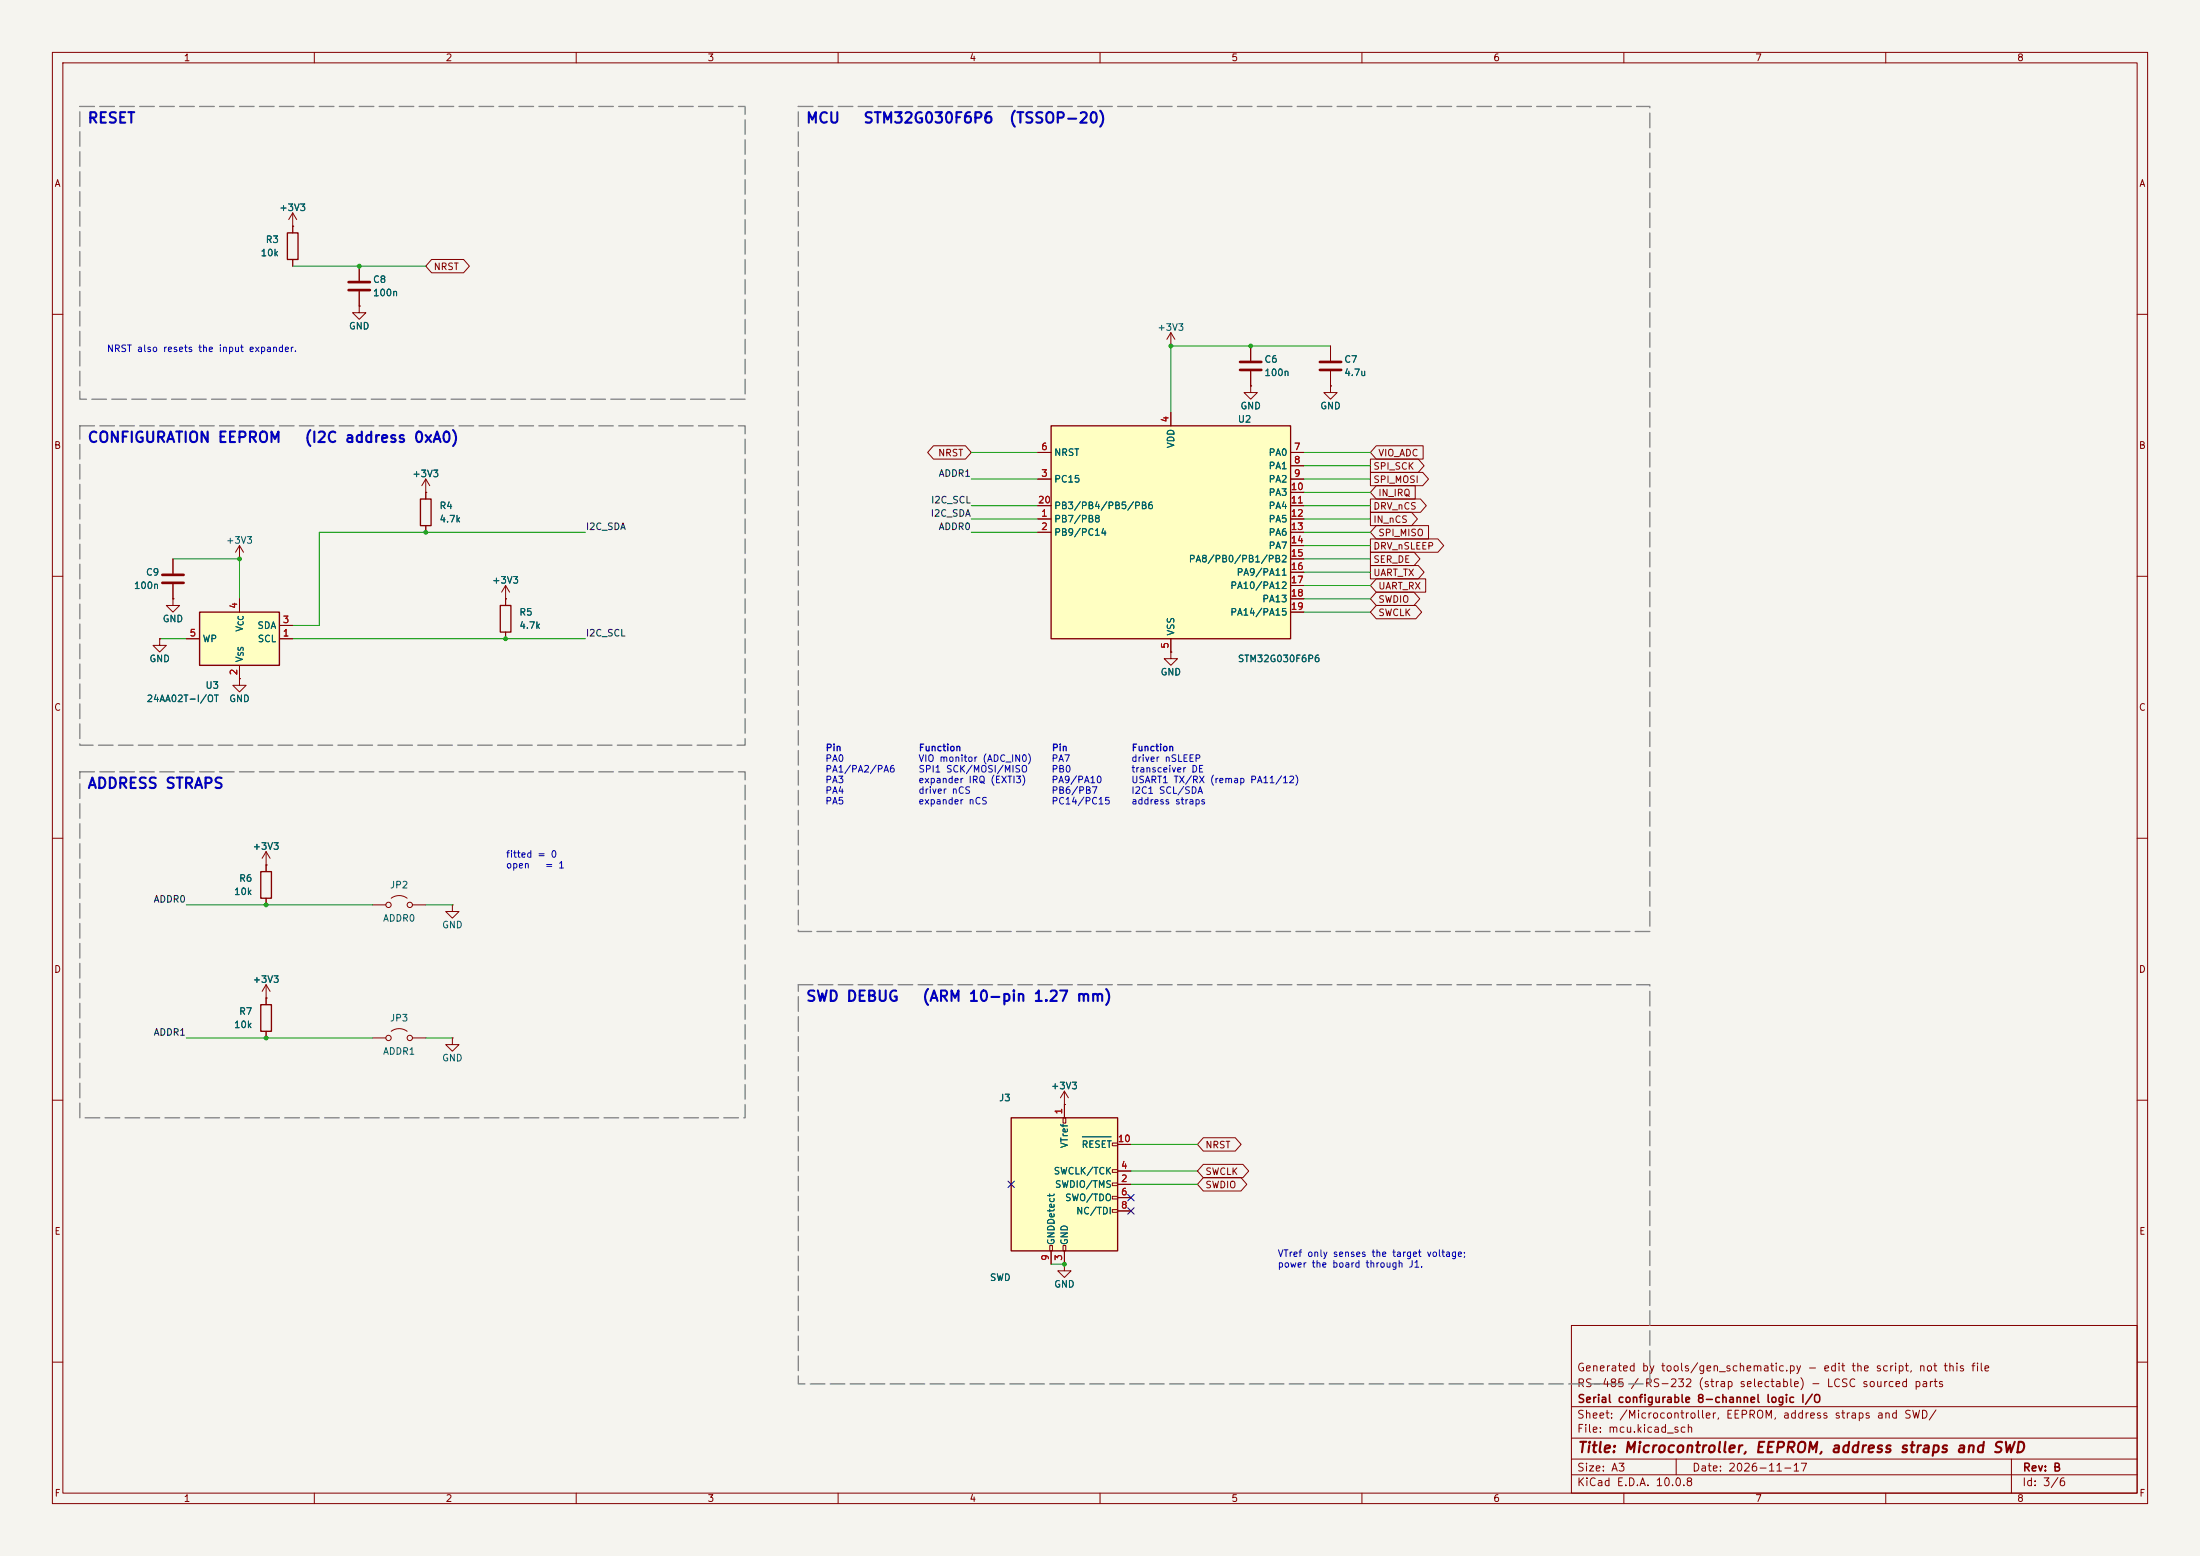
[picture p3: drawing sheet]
<svg xmlns="http://www.w3.org/2000/svg" width="420mm" height="297mm" viewBox="0 0 420 297" stroke-linecap="round" stroke-linejoin="round" font-family="sans-serif">
<path d="M0 0h420v297h-420z" fill="#f5f4ef" stroke="#f5f4ef" stroke-width=".19"/>
<g fill="none" stroke="#840000" stroke-width=".19">
<path d="M10 10h400v277h-400zM12 12h396v273h-396zM60 10v2M110 10v2M160 10v2M210 10v2M260 10v2M310 10v2M360 10v2M10 60h2M238.8 73.7v1.2h1.2l-1.2 1.3-1.3-1.3h1.3M238.8 73.7h.1"/>
<path d="M238.8 66v2.8M238.8 70.9v2.8M254 73.7v1.2h1.3l-1.3 1.3-1.3-1.3h1.3M254 73.7h.1M254 66v2.8M254 70.9v2.8M408 60h2M10 110h2M408 110h2M10 160h2M408 160h2M10 210h2"/>
<path d="M408 210h2M203.2 241.3v1.3h1.3l-1.3 1.2-1.3-1.2h1.3M203.2 241.3h.1M300 253h108v32h-108zM10 260h2M300 278.5h108M300 274.5h108M300 268.5h108M320 278.5v3M384 278.5v6.5M408 260h2M60 285v2"/>
<path d="M110 285v2M160 285v2M210 285v2M260 285v2M300 281.5h108M310 285v2M360 285v2"/>
</g>
<path d="M236.7 69.1h4.1M236.7 70.6h4.1M252 69.1h4M252 70.6h4" fill="none" stroke="#840000" stroke-width=".51"/>
<path d="M200.7 81.3h45.7v40.6h-45.7z" fill="#ffffc2"/>
<path d="M200.7 81.3h45.7v40.6h-45.7zM49.8 166.4h2v5.1h-2zM49.8 191.8h2v5.1h-2z" fill="none" stroke="#840000" stroke-width=".25"/>
<g fill="none" stroke="#840000" stroke-width=".19">
<path d="M223.5 66h.1M223.5 63.5v2.5M223.5 78.7v2.6M223.5 63.5l-.7 1.3M223.5 63.5l.8 1.3M198.1 99.1h2.6M198.1 91.4h2.6M198.1 86.4h2.6M198.1 96.5h2.6M246.4 99.1h2.5M246.4 91.4h2.5M246.4 86.4h2.5"/>
<path d="M246.4 88.9h2.5M246.4 94h2.5M246.4 96.5h2.5M198.1 101.6h2.6M246.4 101.6h2.5M246.4 104.1h2.5M246.4 106.7h2.5M246.4 109.2h2.5M246.4 111.8h2.5M246.4 114.3h2.5M246.4 116.8h2.5M223.5 124.5v1.2h1.3l-1.3 1.3-1.3-1.3h1.3"/>
<path d="M223.5 124.5h.1M223.5 121.9v2.6M50.8 165.1v1.3M50.8 171.5v1.2M50.8 190.5v1.3M50.8 196.9v1.2M203.2 210.8h.1M203.2 208.3l-.8 1.3M203.2 208.3l.8 1.3M203.2 208.3v2.5"/>
</g>
<path d="M193 213.4h20.4v25.4h-20.4z" fill="#ffffc2"/>
<path d="M54.9 44.5h2v5h-2zM80.3 95.3h2v5h-2zM95.5 115.6h2v5.1h-2zM193 213.4h20.4v25.4h-20.4z" fill="none" stroke="#840000" stroke-width=".25"/>
<g fill="none" stroke="#840000" stroke-width=".19">
<path d="M55.9 43.2h.1M55.9 40.6v3.9M55.9 49.5v1.3M55.9 40.6l-.8 1.3M55.9 40.6l.7 1.3M68.6 58.4v1.3h1.2l-1.2 1.3-1.3-1.3h1.3M68.6 58.4h.1M68.6 50.8v2.8M68.6 55.6v2.8M81.3 94h.1M81.3 91.4v3.9M81.3 91.4l-.8 1.3"/>
<path d="M81.3 91.4l.7 1.3M33 106.7v2.8M33 111.5v2.8M45.7 106.7h.1M45.7 104.1l-.7 1.3M45.7 104.1l.8 1.3M45.7 104.1v2.6M81.3 100.3v1.3M96.5 114.3v1.3M96.5 120.7v1.2M71.1 172.7h2.6M74.7 171.5a2.54 2.54 0 0 1 3 0"/>
<path d="M78.7 172.7h2.6M86.4 172.7v1.3h1.2l-1.2 1.3-1.3-1.3h1.3M86.4 172.7h.1M50.8 190.5h.1M50.8 188l-.8 1.2M50.8 188l.8 1.2M50.8 188v2.5M71.1 198.1h2.6M74.7 196.9a2.54 2.54 0 0 1 3 0M78.7 198.1h2.6M86.4 198.1v1.3h1.2l-1.2 1.3-1.3-1.3h1.3M86.4 198.1h.1"/>
<path d="M202.9 213.4h.6v1h-.6zM203.2 210.8v2.6M212.3 218.2h1.1v.5h-1.1zM213.4 218.4h2.5M200.4 237.7h.5v1.1h-.5zM200.7 238.8v2.5M202.9 237.7h.6v1.1h-.6zM203.2 238.8v2.5M212.3 223.3h1.1v.5h-1.1zM212.3 225.8h1.1v.5h-1.1zM212.3 228.3h1.1v.6h-1.1zM212.3 230.9h1.1v.5h-1.1z"/>
<path d="M213.4 226.1h2.5M213.4 223.5h2.5M213.4 228.6h2.5M213.4 231.1h2.5"/>
<circle cx="74.2" cy="172.7" r=".51"/>
<circle cx="78.2" cy="172.7" r=".51"/>
<circle cx="74.2" cy="198.1" r=".51"/>
<circle cx="78.2" cy="198.1" r=".51"/>
</g>
<path d="M206.6 217h5.5" fill="none" stroke="#006464" stroke-width=".19"/>
<path d="M66.5 53.8h4.1M66.5 55.4h4.1M31 109.7h4.1M31 111.3h4.1" fill="none" stroke="#840000" stroke-width=".51"/>
<path d="M38.1 116.8h15.2v10.2h-15.2z" fill="#ffffc2"/>
<path d="M38.1 116.8h15.2v10.2h-15.2z" fill="none" stroke="#840000" stroke-width=".25"/>
<g fill="none" stroke="#840000" stroke-width=".19">
<path d="M55.9 43.2h.1M55.9 43.2v1.3M55.9 49.5v1.3M68.6 58.4h.1M68.6 50.8v2.8M68.6 55.6v2.8M82.4 49.5h6.1l1.1 1.3-1.1 1.3h-6.1l-1.1-1.3zM223.5 78.7v2.6M238.8 73.7h.1M238.8 66v2.8M238.8 70.9v2.8M254 73.7h.1"/>
<path d="M254 66v2.8M254 70.9v2.8M81.3 94h.1M81.3 94v1.3M178.2 85.1h6.1l1.1 1.3-1.1 1.2h-6.1l-1.1-1.2zM198.1 99.1h2.6M198.1 91.4h2.6M198.1 86.4h2.6M198.1 96.5h2.6M246.4 99.1h2.5M246.4 91.4h2.5M246.4 86.4h2.5"/>
<path d="M246.4 88.9h2.5M246.4 94h2.5M246.4 96.5h2.5M261.6 95.2h9.6l1.1 1.3-1.1 1.3h-9.6zM261.6 87.6h9.2l1.1 1.3-1.1 1.3h-9.2zM261.6 90.2h10l1.1 1.2-1.1 1.3h-10zM261.6 97.8h7.9l1.1 1.3-1.1 1.2h-7.9zM262.7 85.1h9v2.5h-9l-1.1-1.2zM262.7 92.7h7.5v2.6h-7.5l-1.1-1.3zM33 114.3v1.3h1.3l-1.3 1.2-1.3-1.2h1.3M33 114.3h.1M33 106.7v2.8"/>
<path d="M33 111.5v2.8M45.7 114.3v2.5M53.3 119.4h2.6M81.3 100.3v1.3M96.5 114.3h.1M96.5 111.8l-.7 1.2M96.5 111.8l.8 1.2M96.5 111.8v3.8M198.1 101.6h2.6M246.4 101.6h2.5M246.4 104.1h2.5M246.4 106.7h2.5"/>
<path d="M246.4 109.2h2.5M246.4 111.8h2.5M246.4 114.3h2.5M246.4 116.8h2.5M261.6 102.9h12.9l1.1 1.2-1.1 1.3h-12.9zM261.6 105.4h8.4l1.1 1.3-1.1 1.3h-8.4zM261.6 107.9h9.2l1.1 1.3-1.1 1.3h-9.2zM262.7 113h7.2l1.1 1.3-1.1 1.3h-7.2l-1.1-1.3zM262.7 100.3h10v2.6h-10l-1.1-1.3zM262.7 110.5h9.5v2.5h-9.5l-1.1-1.2zM262.7 115.6h7.6l1.1 1.2-1.1 1.3h-7.6l-1.1-1.3zM30.5 121.9v1.3h1.2l-1.2 1.3-1.3-1.3h1.3"/>
<path d="M30.5 121.9h.1M35.6 121.9h2.5M45.7 129.5v1.3h1.3l-1.3 1.3-1.3-1.3h1.3M45.7 129.5h.1M45.7 127v2.5M53.3 121.9h2.6M96.5 120.7v1.2M223.5 124.5h.1M223.5 121.9v2.6M50.8 165.1h.1M50.8 162.6l-.8 1.2M50.8 162.6l.8 1.2"/>
<path d="M50.8 162.6v3.8M50.8 171.5v1.2M50.8 190.5h.1M50.8 190.5v1.3M50.8 196.9v1.2M203.2 210.8h.1M203.2 210.8v2.6M213.4 218.4h2.5M229.7 217.2h6.1l1.1 1.2-1.1 1.3h-6.1l-1.1-1.3zM200.7 238.8v2.5M203.2 238.8v2.5M213.4 226.1h2.5"/>
<path d="M213.4 223.5h2.5M213.4 228.6h2.5M213.4 231.1h2.5M229.7 222.2h7.6l1.1 1.3-1.1 1.3h-7.6l-1.1-1.3zM229.7 224.8h7.2l1.1 1.3-1.1 1.2h-7.2l-1.1-1.2zM203.2 241.3h.1"/>
</g>
<g fill="none" stroke="#009600" stroke-width=".19">
<path d="M55.9 50.8h25.4M254 66h-30.5v12.7M185.4 91.4h12.7M185.4 96.5h12.7M185.4 99.1h12.7M185.4 86.4h12.7M248.9 88.9h12.7M248.9 91.4h12.7M248.9 94h12.7M248.9 96.5h12.7M248.9 99.1h12.7M248.9 86.4h12.7"/>
<path d="M33 106.7h12.7v7.6M111.8 101.6h-50.8v17.8h-5.1M185.4 101.6h12.7M248.9 101.6h12.7M248.9 104.1h12.7M248.9 106.7h12.7M248.9 109.2h12.7M248.9 111.8h12.7M248.9 114.3h12.7M248.9 116.8h12.7M30.5 121.9h5.1M55.9 121.9h55.9"/>
<path d="M35.6 172.7h35.5M81.3 172.7h5.1M35.6 198.1h35.5M81.3 198.1h5.1M215.9 218.4h12.7M215.9 226.1h12.7M215.9 223.5h12.7M200.7 241.3h2.5"/>
</g>
<path d="M192.4 225.5l1.2 1.2M193.6 225.5l-1.2 1.2M215.3 230.5l1.2 1.2M215.3 228l1.2 1.2M216.5 230.5l-1.2 1.2M216.5 228l-1.2 1.2" fill="none" stroke="#000084" stroke-width=".19"/>
<path d="M15.2 20.3h127v55.9h-127zM152.4 20.3h162.6v157.5h-162.6zM15.2 81.3h127v60.9h-127zM15.2 147.3h127v66.1h-127zM152.4 188h162.6v76.2h-162.6z" fill="none" stroke="#848484" stroke-width=".25" stroke-dasharray="2.8 1"/>
<path d="M206.6 217h5.5" fill="none" stroke="#006464" stroke-width=".19"/>
<g fill="#009600">
<circle cx="223.5" cy="66" r=".46"/>
<circle cx="50.8" cy="198.1" r=".46"/>
<circle cx="203.2" cy="241.3" r=".46"/>
<circle cx="50.8" cy="172.7" r=".46"/>
<circle cx="238.8" cy="66" r=".46"/>
<circle cx="45.7" cy="106.7" r=".46"/>
<circle cx="96.5" cy="121.9" r=".46"/>
<circle cx="68.6" cy="50.8" r=".46"/>
<circle cx="81.3" cy="101.6" r=".46"/>
</g>
<g font-size="2" fill="#0000c2">
<text x="16.6" y="24">RESET</text>
<text x="153.7" y="24">MCU</text>
<text x="164.7" y="24">STM32G030F6P6</text>
<text x="192.5" y="24">(TSSOP-20)</text>
<text x="16.6" y="85">CONFIGURATION EEPROM</text>
<text x="58" y="85">(I2C address 0xA0)</text>
<text x="16.6" y="151">ADDRESS STRAPS</text>
<text x="153.7" y="191.7">SWD DEBUG</text>
<text x="175.9" y="191.7">(ARM 10-pin 1.27 mm)</text>
</g>
<text font-size="2" fill="#840000" x="301" y="277.8">Title: Microcontroller, EEPROM, address straps and SWD</text>
<g font-size="1.5" fill="#840000">
<text x="300.9" y="262.1">Generated by tools/gen_schematic.py - edit the script, not this file</text>
<text x="300.9" y="265.1">RS-485 / RS-232 (strap selectable) - LCSC sourced parts</text>
<text x="301" y="268.1">Serial configurable 8-channel logic I/O</text>
<text x="300.9" y="273.8">File: mcu.kicad_sch</text>
<text x="300.9" y="271.1">Sheet: /Microcontroller, EEPROM, address straps and SWD/</text>
<text x="300.9" y="281.2">Size: A3</text>
<text x="322.9" y="281.2">Date: 2026-11-17</text>
<text x="386" y="281.2">Rev: B</text>
<text x="300.9" y="284">KiCad E.D.A. 10.0.8</text>
<text x="385.9" y="284">Id: 3/6</text>
</g>
<g font-size="1.3" fill="#840000">
<text x="35" y="12">1</text>
<text x="85" y="12">2</text>
<text x="135" y="12">3</text>
<text x="185" y="12">4</text>
<text x="235" y="12">5</text>
<text x="285" y="12">6</text>
<text x="335" y="12">7</text>
<text x="385" y="12">8</text>
<text x="10.3" y="36">A</text>
<text x="408.3" y="36">A</text>
<text x="82.7" y="51.9">NRST</text>
<text x="10.2" y="86">B</text>
<text x="179" y="87.4">NRST</text>
<text x="262.1" y="90">SPI_SCK</text>
<text x="263" y="87.4">VIO_ADC</text>
<text x="408.2" y="86">B</text>
<text x="262.1" y="92.5">SPI_MOSI</text>
<text x="263" y="95">IN_IRQ</text>
<text x="262.1" y="97.6">DRV_nCS</text>
<text x="262.1" y="100.1">IN_nCS</text>
<text x="262.1" y="105.2">DRV_nSLEEP</text>
<text x="262.1" y="107.7">SER_DE</text>
<text x="263" y="102.7">SPI_MISO</text>
<text x="262.1" y="110.3">UART_TX</text>
<text x="263" y="112.8">UART_RX</text>
<text x="263" y="115.4">SWDIO</text>
<text x="263" y="117.9">SWCLK</text>
<text x="10.2" y="136">C</text>
<text x="408.2" y="136">C</text>
<text x="10.2" y="186">D</text>
<text x="408.2" y="186">D</text>
<text x="230" y="219.5">NRST</text>
<text x="230" y="224.6">SWCLK</text>
<text x="230" y="227.1">SWDIO</text>
<text x="10.3" y="236">E</text>
<text x="408.3" y="236">E</text>
<text x="10.3" y="286">F</text>
<text x="35" y="287">1</text>
<text x="85" y="287">2</text>
<text x="135" y="287">3</text>
<text x="185" y="287">4</text>
<text x="235" y="287">5</text>
<text x="285" y="287">6</text>
<text x="335" y="287">7</text>
<text x="385" y="287">8</text>
<text x="408.3" y="286">F</text>
</g>
<g font-size="1.3" fill="#006464">
<text x="53.2" y="40.6">+3V3</text>
<text x="50.6" y="46.7">R3</text>
<text x="49.7" y="49.2">10k</text>
<text x="71.1" y="54.3">C8</text>
<text x="71.1" y="56.8">100n</text>
<text x="66.5" y="63.2">GND</text>
<text x="220.9" y="63.4">+3V3</text>
<text x="241.3" y="69.5">C6</text>
<text x="256.5" y="69.5">C7</text>
<text x="241.3" y="72.1">100n</text>
<text x="256.5" y="72.1">4.7u</text>
<text x="236.2" y="81">U2</text>
<text x="236.7" y="78.4">GND</text>
<text x="251.9" y="78.4">GND</text>
<text x="201.1" y="87.3">NRST</text>
<text x="224.5" y="85.6" transform="rotate(-90 224.5 85.6)">VDD</text>
<text x="242.1" y="87.3">PA0</text>
<text x="242.1" y="89.9">PA1</text>
<text x="78.6" y="91.4">+3V3</text>
<text x="201.1" y="92.4">PC15</text>
<text x="242.1" y="92.4">PA2</text>
<text x="242.1" y="94.9">PA3</text>
<text x="83.8" y="97.5">R4</text>
<text x="83.8" y="100">4.7k</text>
<text x="201.1" y="100">PB7/PB8</text>
<text x="201.1" y="97.5">PB3/PB4/PB5/PB6</text>
<text x="242.1" y="97.5">PA4</text>
<text x="242.1" y="100">PA5</text>
<text x="43.1" y="104.1">+3V3</text>
<text x="201.1" y="102.6">PB9/PC14</text>
<text x="226.8" y="107.6">PA8/PB0/PB1/PB2</text>
<text x="242.1" y="102.6">PA6</text>
<text x="242.1" y="105.1">PA7</text>
<text x="25.5" y="112.7">100n</text>
<text x="27.8" y="110.2">C9</text>
<text x="93.9" y="111.7">+3V3</text>
<text x="234.8" y="112.7">PA10/PA12</text>
<text x="236" y="110.2">PA9/PA11</text>
<text x="31" y="119.1">GND</text>
<text x="99" y="117.8">R5</text>
<text x="234.8" y="117.8">PA14/PA15</text>
<text x="240.9" y="115.3">PA13</text>
<text x="38.6" y="122.9">WP</text>
<text x="46.7" y="120.7" transform="rotate(-90 46.7 120.7)">V</text>
<text x="49" y="120.3">SDA</text>
<text x="49.1" y="122.9">SCL</text>
<text x="99" y="120.3">4.7k</text>
<text x="224.5" y="121.4" transform="rotate(-90 224.5 121.4)">VSS</text>
<text x="28.4" y="126.7">GND</text>
<text x="39.1" y="131.8">U3</text>
<text x="46.7" y="126.5" transform="rotate(-90 46.7 126.5)">V</text>
<text x="221.5" y="129.2">GND</text>
<text x="236.2" y="126.7">STM32G030F6P6</text>
<text x="27.9" y="134.3">24AA02T-I/OT</text>
<text x="43.7" y="134.3">GND</text>
<text x="48.1" y="162.5">+3V3</text>
<text x="44.6" y="171.1">10k</text>
<text x="45.5" y="168.6">R6</text>
<text x="74.3" y="169.9">JP2</text>
<text x="73" y="176.2">ADDR0</text>
<text x="84.3" y="177.5">GND</text>
<text x="48.1" y="187.9">+3V3</text>
<text x="44.6" y="196.5">10k</text>
<text x="45.5" y="194">R7</text>
<text x="74.3" y="195.3">JP3</text>
<text x="73" y="201.6">ADDR1</text>
<text x="84.3" y="202.9">GND</text>
<text x="200.5" y="208.2">+3V3</text>
<text x="190.6" y="210.5">J3</text>
<text x="204.2" y="219.3" transform="rotate(-90 204.2 219.3)">VTref</text>
<text x="206.4" y="219.4">RESET</text>
<text x="201" y="224.5">SWCLK/TCK</text>
<text x="201.3" y="227">SWDIO/TMS</text>
<text x="203.2" y="229.6">SWO/TDO</text>
<text x="205.3" y="232.1">NC/TDI</text>
<text x="201.6" y="237.8" transform="rotate(-90 201.6 237.8)">GNDDetect</text>
<text x="204.2" y="237.8" transform="rotate(-90 204.2 237.8)">GND</text>
<text x="188.9" y="244.8">SWD</text>
<text x="201.1" y="246.1">GND</text>
</g>
<g font-size="1.3" fill="#0000c2">
<text x="20.3" y="67.5">NRST also resets the input expander.</text>
<text x="157.5" y="143.7">Pin</text>
<text x="175.3" y="143.7">Function</text>
<text x="200.7" y="143.7">Pin</text>
<text x="215.9" y="143.7">Function</text>
<text x="157.5" y="149.8">PA3</text>
<text x="157.5" y="145.7">PA0</text>
<text x="157.5" y="147.8">PA1/PA2/PA6</text>
<text x="175.2" y="145.7">VIO monitor (ADC_IN0)</text>
<text x="175.2" y="147.8">SPI1 SCK/MOSI/MISO</text>
<text x="175.2" y="149.8">expander IRQ (EXTI3)</text>
<text x="200.6" y="145.7">PA7</text>
<text x="200.6" y="147.8">PB0</text>
<text x="200.6" y="149.8">PA9/PA10</text>
<text x="215.9" y="145.7">driver nSLEEP</text>
<text x="215.9" y="147.8">transceiver DE</text>
<text x="215.9" y="149.8">USART1 TX/RX (remap PA11/12)</text>
<text x="157.5" y="153.9">PA5</text>
<text x="157.5" y="151.8">PA4</text>
<text x="175.2" y="153.9">expander nCS</text>
<text x="175.2" y="151.8">driver nCS</text>
<text x="200.6" y="151.8">PB6/PB7</text>
<text x="200.6" y="153.9">PC14/PC15</text>
<text x="215.9" y="151.8">I2C1 SCL/SDA</text>
<text x="215.9" y="153.9">address straps</text>
<text x="96.5" y="164">fitted = 0</text>
<text x="96.5" y="166.1">open</text>
<text x="103.9" y="166.1">= 1</text>
<text x="243.8" y="240.2">VTref only senses the target voltage;</text>
<text x="243.8" y="242.3">power the board through J1.</text>
</g>
<g font-size="1.3" fill="#a90000">
<text x="223.4" y="80.7" transform="rotate(-90 223.4 80.7)">4</text>
<text x="198.7" y="86.2">6</text>
<text x="246.9" y="86.2">7</text>
<text x="246.9" y="88.8">8</text>
<text x="198.7" y="91.3">3</text>
<text x="246.3" y="93.8">10</text>
<text x="246.9" y="91.3">9</text>
<text x="198.1" y="96.4">20</text>
<text x="198.7" y="98.9">1</text>
<text x="198.7" y="101.5">2</text>
<text x="246.3" y="96.4">11</text>
<text x="246.3" y="98.9">12</text>
<text x="246.3" y="101.5">13</text>
<text x="246.3" y="104">14</text>
<text x="246.3" y="106.5">15</text>
<text x="246.3" y="109.1">16</text>
<text x="246.3" y="111.6">17</text>
<text x="45.6" y="116.3" transform="rotate(-90 45.6 116.3)">4</text>
<text x="53.9" y="119.2">3</text>
<text x="246.3" y="114.2">18</text>
<text x="246.3" y="116.7">19</text>
<text x="36.1" y="121.8">5</text>
<text x="53.9" y="121.8">1</text>
<text x="223.4" y="123.9" transform="rotate(-90 223.4 123.9)">5</text>
<text x="45.6" y="129" transform="rotate(-90 45.6 129)">2</text>
<text x="203.1" y="212.8" transform="rotate(-90 203.1 212.8)">1</text>
<text x="213.3" y="218.3">10</text>
<text x="213.9" y="225.9">2</text>
<text x="213.9" y="223.4">4</text>
<text x="213.9" y="228.5">6</text>
<text x="213.9" y="231">8</text>
<text x="200.5" y="240.8" transform="rotate(-90 200.5 240.8)">9</text>
<text x="203.1" y="240.8" transform="rotate(-90 203.1 240.8)">3</text>
</g>
<g font-size="1.3" fill="#0f0f0f">
<text x="179.1" y="91.3">ADDR1</text>
<text x="111.7" y="101.5">I2C_SDA</text>
<text x="177.6" y="98.9">I2C_SDA</text>
<text x="177.6" y="96.4">I2C_SCL</text>
<text x="179.1" y="101.5">ADDR0</text>
<text x="111.7" y="121.8">I2C_SCL</text>
<text x="29.2" y="172.6">ADDR0</text>
<text x="29.2" y="198">ADDR1</text>
</g>
<g font-size="1" fill="#006464">
<text x="46.7" y="119.6" transform="rotate(-90 46.7 119.6)">CC</text>
<text x="46.7" y="125.4" transform="rotate(-90 46.7 125.4)">SS</text>
</g>
</svg>
